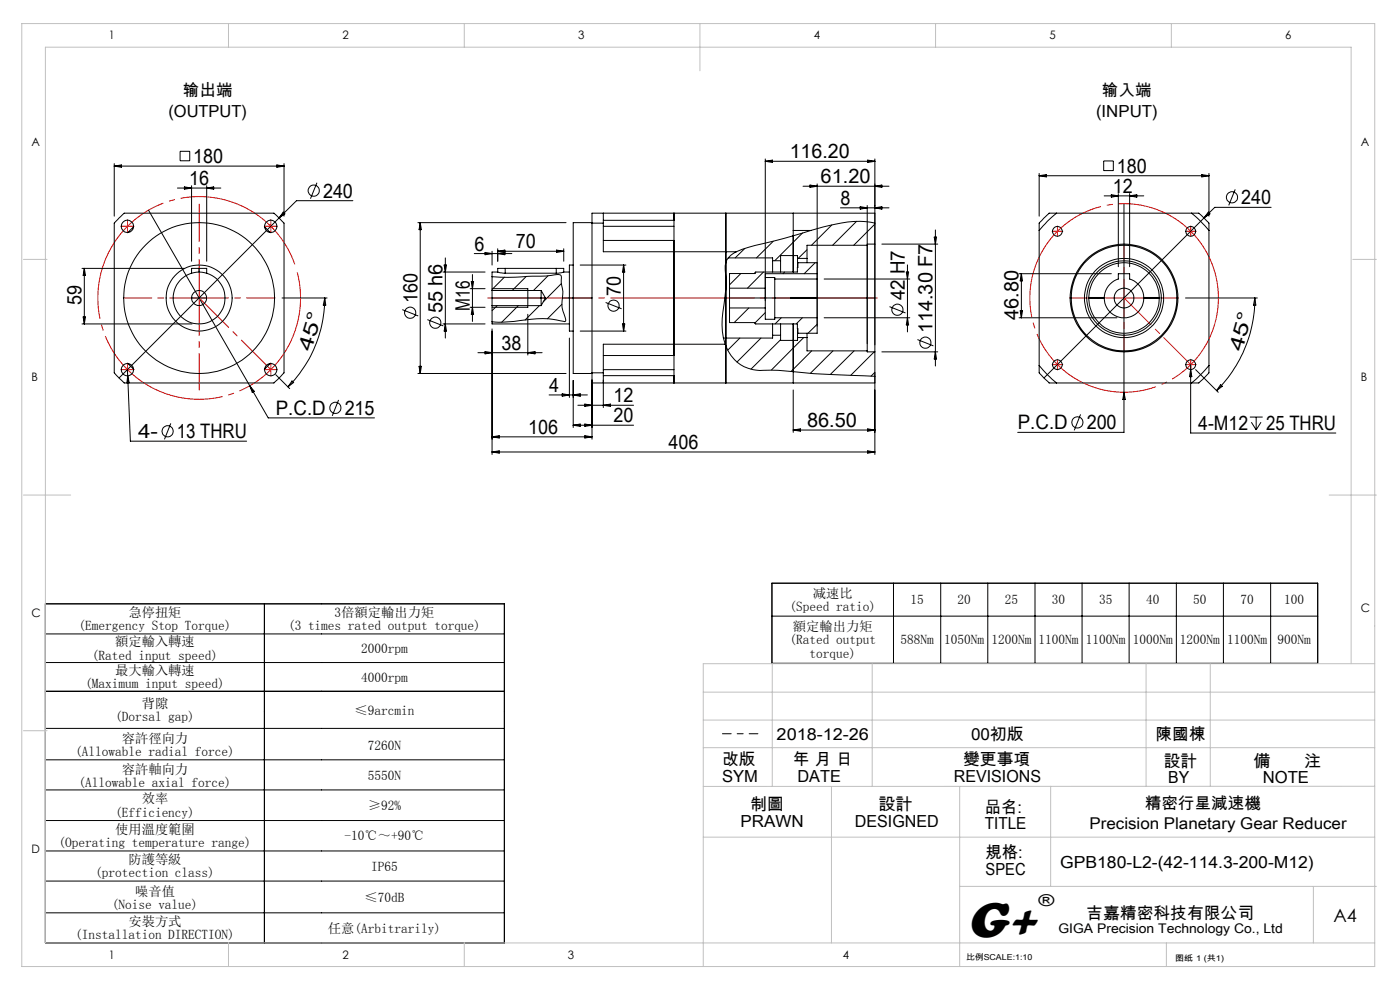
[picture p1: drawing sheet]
<svg xmlns="http://www.w3.org/2000/svg" width="297mm" height="210mm" viewBox="0 0 297 210" stroke-linecap="round" stroke-linejoin="round" font-family="sans-serif">
<g fill="none" stroke="#000" stroke-width=".21">
<path d="M24.2 34.7v11.2M24.2 35.2h36.1M24.2 35.2l1.6-.2v.5zM37.6 39.9h9.2M38.2 32.1h2.1v2h-2.1zM39.1 39.6l1.5 .3-1.5 .2zM40.6 39.4v16M43.9 39.4v16M43.9 39.9l1.4-.3v.5zM58.7 35l1.6 .2-1.6 .3zM60.3 34.7v11.2M67.2 38.8l-1.3 3.3"/>
<path d="M162.3 33.7v30.1M162.3 34.2h23.3M162.3 34.2l1.6-.2v.5zM170.4 39.5h18.2M171.8 39.3l1.6 .2-1.6 .2zM173.4 39v31.7h-4.1l-.1-2h-8.9l-.1-.2M184.1 34l1.5 .2-1.5 .3zM185.6 39.5l1.5-.2v.4zM185.6 33.7v39.5M220.5 36.8v9.1M220.5 37.3h36M220.5 37.3l1.5-.3v.5z"/>
<path d="M234.1 34.1h2.1v2.1h-2.1zM255 37l1.5 .3-1.5 .2zM256.5 36.8v9.1M17.4 56.9h21.7M17.9 56.9v11.8M17.9 56.9l.2 1.5h-.5zM25.3 46.2l1.1-1h31.7l1.4 1.3 .8 .8v31.8l-1.4 1.4-.8 .7h-31.7l-1.7-1.6-.5-.5v-31.8zM28.3 48.1l-1.1 1.2M31.5 44.6l25.4 44h22.5M42.2 56.9h-1.6v1.1M42.2 56.9h1.7v1.1M42.2 56.9v.8"/>
<path d="M56.2 48.1l1.1 1.2M59.2 46.2l-33.9 34M60.1 45l.3 .4-1.2 .8zM74.9 42.6h-12l-3.7 3.6M88.7 47.2h31.4M89.1 47.2v32M89.1 47.2l.3 1.5h-.5zM94 57.7h8.9M94.2 56.2h.5l-.2 1.5zM94.5 54.7v17M100 59.7h.5l-.3 1.5zM100.2 58.2v10"/>
<path d="M100.6 53.8h8M102.9 53.5l1.5 .3-1.5 .2zM104.4 53.3v2.9M104.4 58.7l3.3 .1 4.3-.2a32.9 32.9 0 0 0 6.5-.4l.4 .1 .2 .3 .1 2a4.9 4.9 0 0 1 .1 2.6M104.4 58.7v2.9M105.6 57.7l1.6 .3M105.6 57.7h-1.2v1M105.6 52.8v2.6M105.6 53.3h14M105.6 53.3l1.5-.3v1l-1.5-.2 1.5-.3zM107 58.8l-2.6 2.6M107.2 56.9h-1.6v.8"/>
<path d="M107.2 56.9h10.8M107.2 58h10.8M107.2 56.9v1.1M111.7 58.6l-3 3M116.3 58.5l-3.1 3.1M118 56.9h1.6v.8M118 56.9v1.1M118.1 53l1.5 .3-1.5 .2zM119.6 57.7l-1.6 .3M119.6 52.8v2.6M119.6 57.7h1.2M121.6 56.2h-.8v14h.8"/>
<path d="M123.1 56.2h9.7M125.6 47.3v-2.1h60v2.1a19 19 0 0 0-9.6 .5l-4 1.1M125.6 47.2h-4v32h4M125.6 47.3v31.8M125.6 47.3h2.4M128 51h15v2.4M128 45.2v2.1M128 46.7h15v-1.5v8.2M128 47.3v6.1h28.2M128 48h15M132.3 56.2l.2 1.5h-.5zM132.3 56.2v14"/>
<path d="M143 53.4v19.6M154 55.6l-.2 .8 .2 2.6M154 45.2v10.4M154 55.6v3.4M154 59v2.1M154.5 54.7h9.4v.6M156.2 53.4a4.2 4.2 0 0 0-2.2 2.2M157.2 58l-2.4 2.4M158 52.7l-2 2M162 57.7l-3.4 3.4M162.3 58.1h11.1M162.3 58.9h2.1v.3"/>
<path d="M163.9 55.3v2.4M163.9 55.3h1.7M164 51.2l-3.5 3.5M164.4 59.2v8.2M164.4 59.2h9v3.9l-5.7 .1M165.6 55.3v2.4M166.4 57.7l-.3 .4M168.3 45.2v3.7M168.3 54.2v3.5zM168.3 48.9v5.3M168.3 48.9h3.7M169.2 54.8v1.9"/>
<path d="M169.2 54.8h2M169.2 54.8v-.6h-3.6v1.1M170.3 49.4l-5.9 5.9M171.2 54.8v.9M171.2 54.8v-2.8h12.8v22.4M171.2 53l-1.9 1.8M172 48.9l-5.7 1.7-4.1 1a29.9 29.9 0 0 0-6 1.8M172.9 55.7l-2.3 2.4M173.4 55.7h-4.1l-.1 2h-8.9l-.1 .3h-5.4v3.1M174.8 59.2h18.2M176.5 47.7l-4.3 4.3M178.3 44.1h10.3"/>
<path d="M181.7 46.9l-5.1 5.1M182.5 43.8l1.5 .3-1.5 .3zM184 51.8h1.6v11.4M184 43.6v29.3M185.6 44.1l1.5-.3v.6zM185.6 47.5l-4.5 4.5M187.1 51.8h11.8M192.3 57.7h.5l-.3 1.5zM192.5 56.2v14.2M198.2 50.3h.5l-.3 1.5zM198.4 48.8v28.8M216.2 58.1h19.6"/>
<path d="M216.7 58.1v9.3M216.7 58.1l.2 1.5h-.5zM221.5 46.2l1.1-1h31.7l.6 .5 1.6 1.6v31.8l-.8 .8-1.4 1.3h-31.7l-.8-.7-1.3-1.4v-31.8zM224.2 45.2a21 21 0 0 0-3.7 3.7M234.2 41.5h8.4M235.8 41.3l1.4 .2-1.4 .3zM237.2 41.1v15.5M238.4 43.2v48.5h-22.5M239.6 41.1v15.5M239.6 41.5l1.6-.2v.5zM252.8 45.2l1.4 1.3 2.3 2.4M255.4 46.2l-33.9 34"/>
<path d="M256.3 45l.4 .4-1.3 .8zM262 40.2l-1.3 3.4M269.7 44h-12l-2.3 2.2M17.4 68.7h23.3M17.6 67.2h.5l-.2 1.5zM27 78.4l.1 1.3M27.1 79.7l.6 13.9h24.6M27.1 79.7l.3 1.5h-.5zM27.2 77.1l1.1 1.2M40.6 63.2a1.61 1.61 0 0 0 1.6 1.6 1.61 1.61 0 0 0 1.7-1.6M40.6 63.2a1.61 1.61 0 0 1 1.6-1.6 1.61 1.61 0 0 1 1.7 1.6M40.6 63.2h3.3"/>
<path d="M57.3 77.1l-1.1 1.2M58.5 79.5l3 2.9M59.8 63.2h9.6M68.9 63.2a26.9 26.9 0 0 1-7.8 18.8M68.9 63.2l.2 1.5h-.5zM85.3 65.7l3.4 1.3M88.7 79.2h31.4M88.9 77.7h.5l-.3 1.5zM90.7 67.8l3.4 1.3M94 68.7h8.9M94.5 68.7l.2 1.5h-.5zM99.7 61.2h3.2"/>
<path d="M99.7 65.2h3.2M100.2 65.2l.3 1.5h-.5zM101.4 74.8h13.6M102.9 74.6l1.5 .2-1.5 .3zM104.4 61.2h7.6v4h-7.6M104.4 69.8v26.6M104.4 68.3v.4h16.4M104.4 63.2v1.6M104.4 61.6v1.6M104.4 64.8v3.5M104.4 63.2h11.3M104.4 64.8h10.4"/>
<path d="M104.4 61.6h10.4M105.5 64.8l-1.1 1.1M110 64.8l-3.6 3.6M112 66.7v8.6M112 74.8l1.5-.2v.5zM114.4 64.8l-3 3.1M114.8 61.6v3.2M114.8 61.6l.9 1.6M115.7 63.2l-.9 1.6M119.1 60.2l-3.8 3.8M119.2 64.5l-3.1 3.1M119.3 63.2a8.9 8.9 0 0 0 .7 4.7l-.2 .3a21.2 21.2 0 0 0-9.6-.2l-3.3 .3h-2.5"/>
<path d="M119.3 63.2h6.3M120.8 71.7v12.6M123.1 70.2h9.7M125.6 79.1h2.4M128 79.1v2.1M128 78.4h15M128.5 64.2l3.4 1.3M132 68.7h.5l-.2 1.5zM143 73v2.4h-15M143 73v8.2v-1.5h-15M153.8 63.2h.2M153.8 73h-25.8v6.1"/>
<path d="M153.8 73l.2 .4M154 73.4v7.8M154 61.1l-.4 3.4a16.5 16.5 0 0 0 .2 8.5M154 63.2v8.5M154 61.1v2.1M154 73.4a7.7 7.7 0 0 0 7.9 5.2h3.2l3.2 .2M154 61.1v10.6M154 71.7v1.7M154.8 61.1h7.5v4.2M154.8 61.1v2.1M154.8 63.2v2.1M154.8 63.2h12.9"/>
<path d="M154.8 65.3v3.1l5.4 .1M154.8 65.3h7.5M157 71.7l-2.6 2.6M158.9 65.3l-3.1 3.1M161.4 71.7l-5 5.1M162.3 65.3v2.4h2.1v-.3M162.3 66.3l-2.1 2.2M163.9 68.7v2.4M163.9 71.1v.6h-10.4M163.9 71.1h1.7M165.6 68.7v2.4M165.6 71.1v1.1h3.6v-.6"/>
<path d="M165.6 72.1l-6.3 6.2M165.7 67.4l-1.3 1.3M167.7 63.2l5.7 .1v4.1h-9M168.3 78.8l4.3 .5 13 .5v1.4h-60v-2.1M168.3 78.8v2.4M168.3 68.7v3.5zM168.3 63.2h17.3M168.3 63.1v.2M168.3 72.2v6.6M169.2 69.7v1.9M169.2 63.1v.2M169.2 71.6h2"/>
<path d="M170.2 67.4l-1.3 1.3M170.5 71.6l-6.8 6.8M171.2 70.7v.9M171.2 63.1v.2M171.2 71.6v2.8h12.8M172.2 74.4l-4.4 4.4M173.4 68.8l-2 1.9M174.8 67.4h18.2M176.7 74.4l-4.8 4.8M181.2 74.4l-5.1 5M184 74.4v.2h1.6M185.5 74.6l-5 5"/>
<path d="M185.6 63.2v11.4M185.6 74.6v21.8M185.6 79l-.8 .8M187.1 74.6h11.8M188.7 65l3.4 1.4M192.5 67.4l.3 1.5h-.5zM194.6 72l3.4 1.4M198.4 74.6l.3 1.6h-.5zM216.2 67.4h20.8M216.4 65.9h.5l-.2 1.5zM220.5 77.5l1.7 2 2 1.7M233 63.1v.2"/>
<path d="M234.2 63.1a4.3 4.3 0 0 1 3-3.9v-1.1h2.4v1.1a4.2 4.2 0 0 1 3 3.9M234.2 63.1h-3.2a7.5 7.5 0 0 1 7.4-7.4 7.5 7.5 0 0 1 7.5 7.4h-3.3M234.2 63.3a4.2 4.2 0 0 0 4.2 4.1 4.2 4.2 0 0 0 4.2-4.1M234.2 63.3h-3.2a7.5 7.5 0 0 0 7.4 7.4 7.5 7.5 0 0 0 7.5-7.4h-3.3M234.2 63.1v.2M242.6 63.1v.2M243.9 63.1v.2M251.5 63.2h15.2M252.6 77.4v14.5h30.8M252.6 78.4l.2 1.5h-.5zM253.6 78.4l4.8 4.8M256.5 77.5l-1.8 2-1.9 1.7"/>
<path d="M266.2 63.2a27.9 27.9 0 0 1-8.1 19.7M266.2 63.2l.2 1.5h-.5zM36.2 89.8l-1.3 3.4M53 81.8l.9 1.2-.4 .2zM61.9 80.8l.4 .3-1.2 .9zM71.8 84.8l-1.3 3.4M104.4 95.9h81.2M104.4 95.9l1.5-.3v.5zM104.4 92.7l1.5-.3v.5zM104.4 92.7h21.2M116.5 83.8h8.1M119.3 83.5l1.5 .3-1.5 .3z"/>
<path d="M121.6 80.7v10M121.6 83.8l1.5-.3v.6zM121.6 90.2l1.5-.3v.5zM121.6 90.2h12.8M122.6 86h11.8M124.1 89.9l1.5 .3-1.5 .2zM124.1 85.7l1.5 .3-1.5 .2zM124.1 92.4l1.5 .3-1.5 .2zM125.6 80.6v12.6M128 80.6v5.9M128 86l1.5-.3v.5zM168.3 82.7v9"/>
<path d="M168.3 91.2h17.3M168.3 91.2l1.5-.2v.5zM184.1 91l1.5 .2-1.5 .3zM184.1 95.6l1.5 .3-1.5 .2zM229.2 87.9l-1.3 3.4M238.4 83.2l.3 1.5h-.5zM258.9 81.6l.4 .3-1.2 1zM265.1 88.5h2.8M265.5 89.6l1 1.6M266.5 88.5v2.7M267.5 89.6l-1 1.6M9.6 128.1h97.4v71.9h-97.4z"/>
<path d="M9.6 134.5h97.4M56.1 128.1v71.9M163.8 123.7h115.7v17h-115.7zM163.8 130.7h115.7M189.5 123.7v17M199.6 123.7v17M209.6 123.7v17M219.6 123.7v17M229.6 123.7v17M239.5 123.7v17M249.6 123.7v17M259.5 123.7v17"/>
<path d="M269.6 123.7v17M9.6 140.5h97.4M9.6 146.6h97.4M9.6 154.5h97.4M9.6 161.2h97.4M9.6 167.6h97.4M9.6 174.1h97.4M9.6 180.5h97.4M9.6 186.9h97.4M9.6 193.6h97.4"/>
<circle cx="27" cy="48" r="1.29"/>
<circle cx="57.4" cy="48" r="1.3"/>
<circle cx="66.5" cy="40.4" r="1.19"/>
<circle cx="224.3" cy="49.1" r="1.04"/>
<circle cx="252.6" cy="49.1" r="1.04"/>
<circle cx="261.4" cy="41.9" r="1.18"/>
<circle cx="27" cy="78.4" r="1.3"/>
<circle cx="42.2" cy="63.2" r="5.5"/>
<circle cx="42.2" cy="63.2" r="7"/>
<circle cx="42.2" cy="63.2" r="16"/>
<circle cx="57.4" cy="78.4" r="1.3"/>
<circle cx="87" cy="66.3" r="1.19"/>
<circle cx="92.4" cy="68.5" r="1.19"/>
<circle cx="130.2" cy="64.8" r="1.19"/>
<circle cx="190.4" cy="65.7" r="1.19"/>
<circle cx="196.3" cy="72.7" r="1.19"/>
<circle cx="224.3" cy="77.4" r="1.03"/>
<circle cx="238.4" cy="63.2" r="7.9"/>
<circle cx="238.5" cy="63.2" r="11.4"/>
<circle cx="238.5" cy="63.2" r="11.2"/>
<circle cx="238.5" cy="63.2" r="8.4"/>
<circle cx="238.5" cy="63.2" r="2.1"/>
<circle cx="252.6" cy="77.4" r="1.03"/>
<circle cx="35.6" cy="91.5" r="1.19"/>
<circle cx="71.1" cy="86.5" r="1.18"/>
<circle cx="228.6" cy="89.6" r="1.19"/>
</g>
<path d="M62.8 56.9a21.5 21.5 0 0 0-36-8.7 21.5 21.5 0 0 0 9.8 35.7 21.5 21.5 0 0 0 26.6-25.7l-.4-1.3" fill="none" stroke="#f00" stroke-width=".21" stroke-dasharray="30.5 1.3 1.3 1.3" stroke-dashoffset="-.9" stroke-linecap="butt"/>
<path d="M257.6 57.4a20 20 0 0 0-33.5-8.1 20 20 0 0 0 9.1 33.2 20 20 0 0 0 24.7-23.9l-.3-1.2" fill="none" stroke="#f00" stroke-width=".21" stroke-dasharray="30.5 1.3 1.3 1.3" stroke-dashoffset="3.8" stroke-linecap="butt"/>
<path d="M186.1 63.2h-82.7" fill="none" stroke="#f00" stroke-width=".21" stroke-dasharray="30.5 1.3 1.3 1.3" stroke-dashoffset="8.2"/>
<g fill="none" stroke="#f00" stroke-width=".21" stroke-dasharray="30.5 1.3 1.3 1.3">
<path d="M26.9 48h-1.2M27.1 47.8v-1.2M27.1 48.2v1.2M27.3 48h1.2M57.3 48h-1.2M57.5 47.8v-1.2M57.5 48.2v1.2M57.7 48h1.2M224.1 49.1h-.9M224.3 48.9v-1M224.3 49.3v.9M224.5 49.1h1"/>
<path d="M252.4 49.1h-.9M252.6 48.9v-1M252.6 49.3v.9M252.8 49.1h.9M26.9 78.4h-1.2M27.1 78.2v-1.2M27.1 78.6v1.2M27.3 78.4h1.2M57.3 78.4h-1.2M57.5 78.2v-1.2M57.5 78.6v1.2M57.7 78.4h1.2"/>
<path d="M224.1 77.3h-.9M224.3 77.1v-.9M224.3 77.5v1M224.5 77.3h1M252.4 77.3h-.9M252.6 77.1v-.9M252.6 77.5v1M252.8 77.3h.9"/>
</g>
<path d="M42.3 63v-19.7" fill="none" stroke="#f00" stroke-width=".21" stroke-dasharray="30.5 1.3 1.3 1.3" stroke-dashoffset="22.5"/>
<path d="M42.1 63.2h-15.9M42.5 63.2h15.9" fill="none" stroke="#f00" stroke-width=".21" stroke-dasharray="30.5 1.3 1.3 1.3" stroke-dashoffset="24.4"/>
<path d="M42.3 63.4v19.3" fill="none" stroke="#f00" stroke-width=".21" stroke-dasharray="30.5 1.3 1.3 1.3" stroke-dashoffset="22.7"/>
<path d="M238.3 63.2h-11.4M238.5 63v-11.3M238.5 63.4v11.3M238.7 63.2h11.3" fill="none" stroke="#f00" stroke-width=".21" stroke-dasharray="30.5 1.3 1.3 1.3" stroke-dashoffset="26.7"/>
<g fill="none" stroke="#f00" stroke-width=".21">
<path d="M27 48h.1M27 47.9v.2M57.3 48h.2M57.4 47.9v.2M224.2 49.1h.2M224.3 49v.2M252.5 49.1h.2M252.6 49v.2M27 78.4h.1M27 78.3v.2M42.1 63.2h.2M42.2 63.1v.2"/>
<path d="M57.3 78.4h.2M57.4 78.3v.2M224.2 77.4h.2M224.3 77.2v.3M238.4 63.2h.1M238.4 63.1v.2M252.5 77.4h.2M252.6 77.2v.3"/>
</g>
<path d="M153.3 155.6h7.5" fill="none" stroke="#000" stroke-width=".21" stroke-dasharray="30.5 1.3 1.3 1.3" stroke-dashoffset="28.6"/>
<path d="M42.3 63.2l15.2 15.2" fill="none" stroke="#f00" stroke-width=".21" stroke-dasharray="30.5 1.3 1.3 1.3" stroke-dashoffset="21.6"/>
<path d="M238.5 63.2l14.1 14.1" fill="none" stroke="#f00" stroke-width=".21" stroke-dasharray="30.5 1.3 1.3 1.3" stroke-dashoffset="22.4"/>
<g fill="none" stroke="#c0c0c0" stroke-width=".21">
<path d="M4.6 5h287v200h-287zM48.5 5v5M98.5 5v5M148.5 5v10M198.5 5v5M248.5 5v5M5 55h5M287 55h5M5 105h10M282 105h10M5 155h5M149.2 152.7h142.4"/>
<path d="M149.2 146.8h142.4M149.2 158.6h142.4M163.8 140.8v26M185 140.8v26M243.1 140.8v26M256.8 140.8v26M286.6 140.8v-130.8h-277v190h282M291.6 140.8h-142.4v64.2M149.2 177.6h142.4M176.4 166.8v33.2M203.6 166.8v38.2M222.9 166.8v21.2"/>
<path d="M291.6 166.8h-142.4M203.6 188h88.4M278.6 188v12M48.5 200v5M98.5 200v5M247.4 200v5"/>
</g>
<text font-size="11" x="205.1" y="198.7">G+</text>
<g font-size="4.2">
<text x="41" y="34.6">180</text>
<text x="167.5" y="33.6">116.20</text>
<text x="40.1" y="39.3">16</text>
<text x="68.5" y="41.9">240</text>
<text x="174.1" y="38.9">61.20</text>
<text x="236.1" y="41">12</text>
<text x="236.9" y="36.7">180</text>
<text x="178.3" y="43.5">8</text>
<text x="263.3" y="43.4">240</text>
<text x="100.6" y="53.2">6</text>
<text x="109.4" y="52.7">70</text>
<text x="17.3" y="64.8" transform="rotate(-90 17.3 64.8)">59</text>
<text x="88.6" y="64.4" transform="rotate(-90 88.6 64.4)">160</text>
<text x="99.6" y="65.9" transform="rotate(-90 99.6 65.9)">M16</text>
<text x="131.7" y="62.9" transform="rotate(-90 131.7 62.9)">70</text>
<text x="191.9" y="63.7" transform="rotate(-90 191.9 63.7)">42 H7</text>
<text x="93.9" y="66.5" transform="rotate(-90 93.9 66.5)">55 h6</text>
<text x="197.9" y="70.7" transform="rotate(-90 197.9 70.7)">114.30 F7</text>
<text x="216.1" y="67.9" transform="rotate(-90 216.1 67.9)">46.80</text>
<text x="66" y="74.6" transform="rotate(-74 66 74.6)">4 5 °</text>
<text x="106.4" y="74.2">38</text>
<text x="263.5" y="74.6" transform="rotate(-74 263.5 74.6)">4 5 °</text>
<text x="116.5" y="83.2">4</text>
<text x="58.5" y="88">P.C.D</text>
<text x="73.1" y="88">215</text>
<text x="130.2" y="89.6">20</text>
<text x="130.2" y="85.3">12</text>
<text x="29.3" y="93">4-</text>
<text x="37.5" y="93">13 THRU</text>
<text x="112" y="92.1">106</text>
<text x="141.8" y="95.3">406</text>
<text x="171.2" y="90.6">86.50</text>
<text x="215.9" y="91.1">P.C.D</text>
<text x="230.5" y="91.1">200</text>
<text x="254.2" y="91.3">4-M12</text>
<text x="268.6" y="91.3">25 THRU</text>
</g>
<text font-size="3.9" x="282.9" y="195.5">A4</text>
<g font-size="3.5">
<text x="38.8" y="20.4">输出端</text>
<text x="233.8" y="20.4">输入端</text>
<text x="35.7" y="24.9">(OUTPUT)</text>
<text x="232.5" y="24.9">(INPUT)</text>
<text x="164.8" y="157">2018-12-26</text>
<text x="206" y="157">00初版</text>
<text x="245.2" y="157">陳國棟</text>
<text x="153.2" y="162.3">改版</text>
<text x="153.2" y="165.8">SYM</text>
<text x="168.2" y="162.3">年 月 日</text>
<text x="169.2" y="165.8">DATE</text>
<text x="202.4" y="165.8">REVISIONS</text>
<text x="204.3" y="162.3">變更事項</text>
<text x="246.9" y="162.6">設計</text>
<text x="247.9" y="166.1">BY</text>
<text x="265.9" y="162.6">備</text>
<text x="267.9" y="166.1">NOTE</text>
<text x="276.6" y="162.6">注</text>
<text x="159.1" y="171.9">制圖</text>
<text x="186.4" y="171.9">設計</text>
<text x="208.9" y="172.4">品名:</text>
<text x="157.1" y="175.4">PRAWN</text>
<text x="181.3" y="175.4">DESIGNED</text>
<text x="208.9" y="175.9">TITLE</text>
<text x="209.1" y="182.1">規格:</text>
<text x="209.1" y="185.6">SPEC</text>
<text x="224.9" y="184.2">GPB180-L2-(42-114.3-200-M12)</text>
<text x="220.3" y="192.2">®</text>
<text x="230.5" y="194.8">吉嘉精密科技有限公司</text>
</g>
<g font-size="3.4">
<text x="242.9" y="171.6">精密行星減速機</text>
<text x="231.1" y="175.9">Precision Planetary Gear Reducer</text>
</g>
<g font-size="2.8">
<text x="27.2" y="130.9">急停扭矩</text>
<text x="71" y="130.9">3倍額定輸出力矩</text>
<text x="167.5" y="129.6">(Speed ratio)</text>
<text x="172.4" y="126.8">减速比</text>
<text x="193.2" y="128.2">15</text>
<text x="203.2" y="128.2">20</text>
<text x="213.2" y="128.2">25</text>
<text x="223.2" y="128.2">30</text>
<text x="233.2" y="128.2">35</text>
<text x="243.2" y="128.2">40</text>
<text x="253.2" y="128.2">50</text>
<text x="263.2" y="128.2">70</text>
<text x="272.4" y="128.2">100</text>
<text x="16.7" y="133.7">(Emergency Stop Torque)</text>
<text x="24.4" y="137.1">額定輸入轉速</text>
<text x="61.1" y="133.7">(3 times rated output torque)</text>
<text x="167.5" y="136.7">(Rated output</text>
<text x="168.2" y="133.9">額定輸出力矩</text>
<text x="191" y="136.7">588Nm</text>
<text x="200.3" y="136.7">1050Nm 1200Nm 1100Nm 1100Nm 1000Nm 1200Nm 1100Nm</text>
<text x="271" y="136.7">900Nm</text>
<text x="19.5" y="139.9">(Rated input speed)</text>
<text x="24.4" y="143.2">最大輸入轉速</text>
<text x="76.6" y="138.5">2000rpm</text>
<text x="171.7" y="139.5">torque)</text>
<text x="18.1" y="146">(Maximum input speed)</text>
<text x="76.6" y="144.6">4000rpm</text>
<text x="24.4" y="153">(Dorsal gap)</text>
<text x="30.1" y="150.2">背隙</text>
<text x="75.2" y="151.6">≤9arcmin</text>
<text x="16" y="160.4">(Allowable radial force)</text>
<text x="25.8" y="157.6">容許徑向力</text>
<text x="78" y="159">7260N</text>
<text x="16.7" y="167">(Allowable axial force)</text>
<text x="25.8" y="164.1">容許軸向力</text>
<text x="78" y="165.5">5550N</text>
<text x="24.4" y="173.2">(Efficiency)</text>
<text x="30.1" y="170.4">效率</text>
<text x="78" y="171.8">≥92%</text>
<text x="12.4" y="179.7">(Operating temperature range)</text>
<text x="24.4" y="176.9">使用溫度範圍</text>
<text x="73.1" y="178.3">-10℃～+90℃</text>
<text x="27.2" y="183.3">防護等級</text>
<text x="78.7" y="184.7">IP65</text>
<text x="20.2" y="186.1">(protection class)</text>
<text x="28.7" y="190">噪音值</text>
<text x="77.3" y="191.4">≤70dB</text>
<text x="23.7" y="192.9">(Noise value)</text>
<text x="27.2" y="196.4">安裝方式</text>
<text x="69.6" y="197.8">任意(Arbitrarily)</text>
<text x="224.5" y="197.8">GIGA Precision Technology Co., Ltd</text>
<text x="16" y="199.2">(Installation DIRECTION)</text>
</g>
<g font-size="2.5">
<text x="23.1" y="8.4">1</text>
<text x="72.7" y="8.4">2</text>
<text x="122.7" y="8.4">3</text>
<text x="172.7" y="8.4">4</text>
<text x="222.7" y="8.4">5</text>
<text x="272.7" y="8.4">6</text>
<text x="6.7" y="30.9">A</text>
<text x="288.7" y="30.9">A</text>
<text x="6.7" y="80.9">B</text>
<text x="288.7" y="80.9">B</text>
<text x="6.7" y="130.9">C</text>
<text x="288.7" y="129.9">C</text>
<text x="6.7" y="180.9">D</text>
<text x="23.1" y="203.4">1</text>
<text x="72.7" y="203.4">2</text>
<text x="120.5" y="203.4">3</text>
<text x="178.8" y="203.4">4</text>
</g>
<g font-size="1.7">
<text x="204.9" y="203.7">比例SCALE:1:10</text>
<text x="249.3" y="203.8">图纸 1 (共1)</text>
</g>
</svg>
